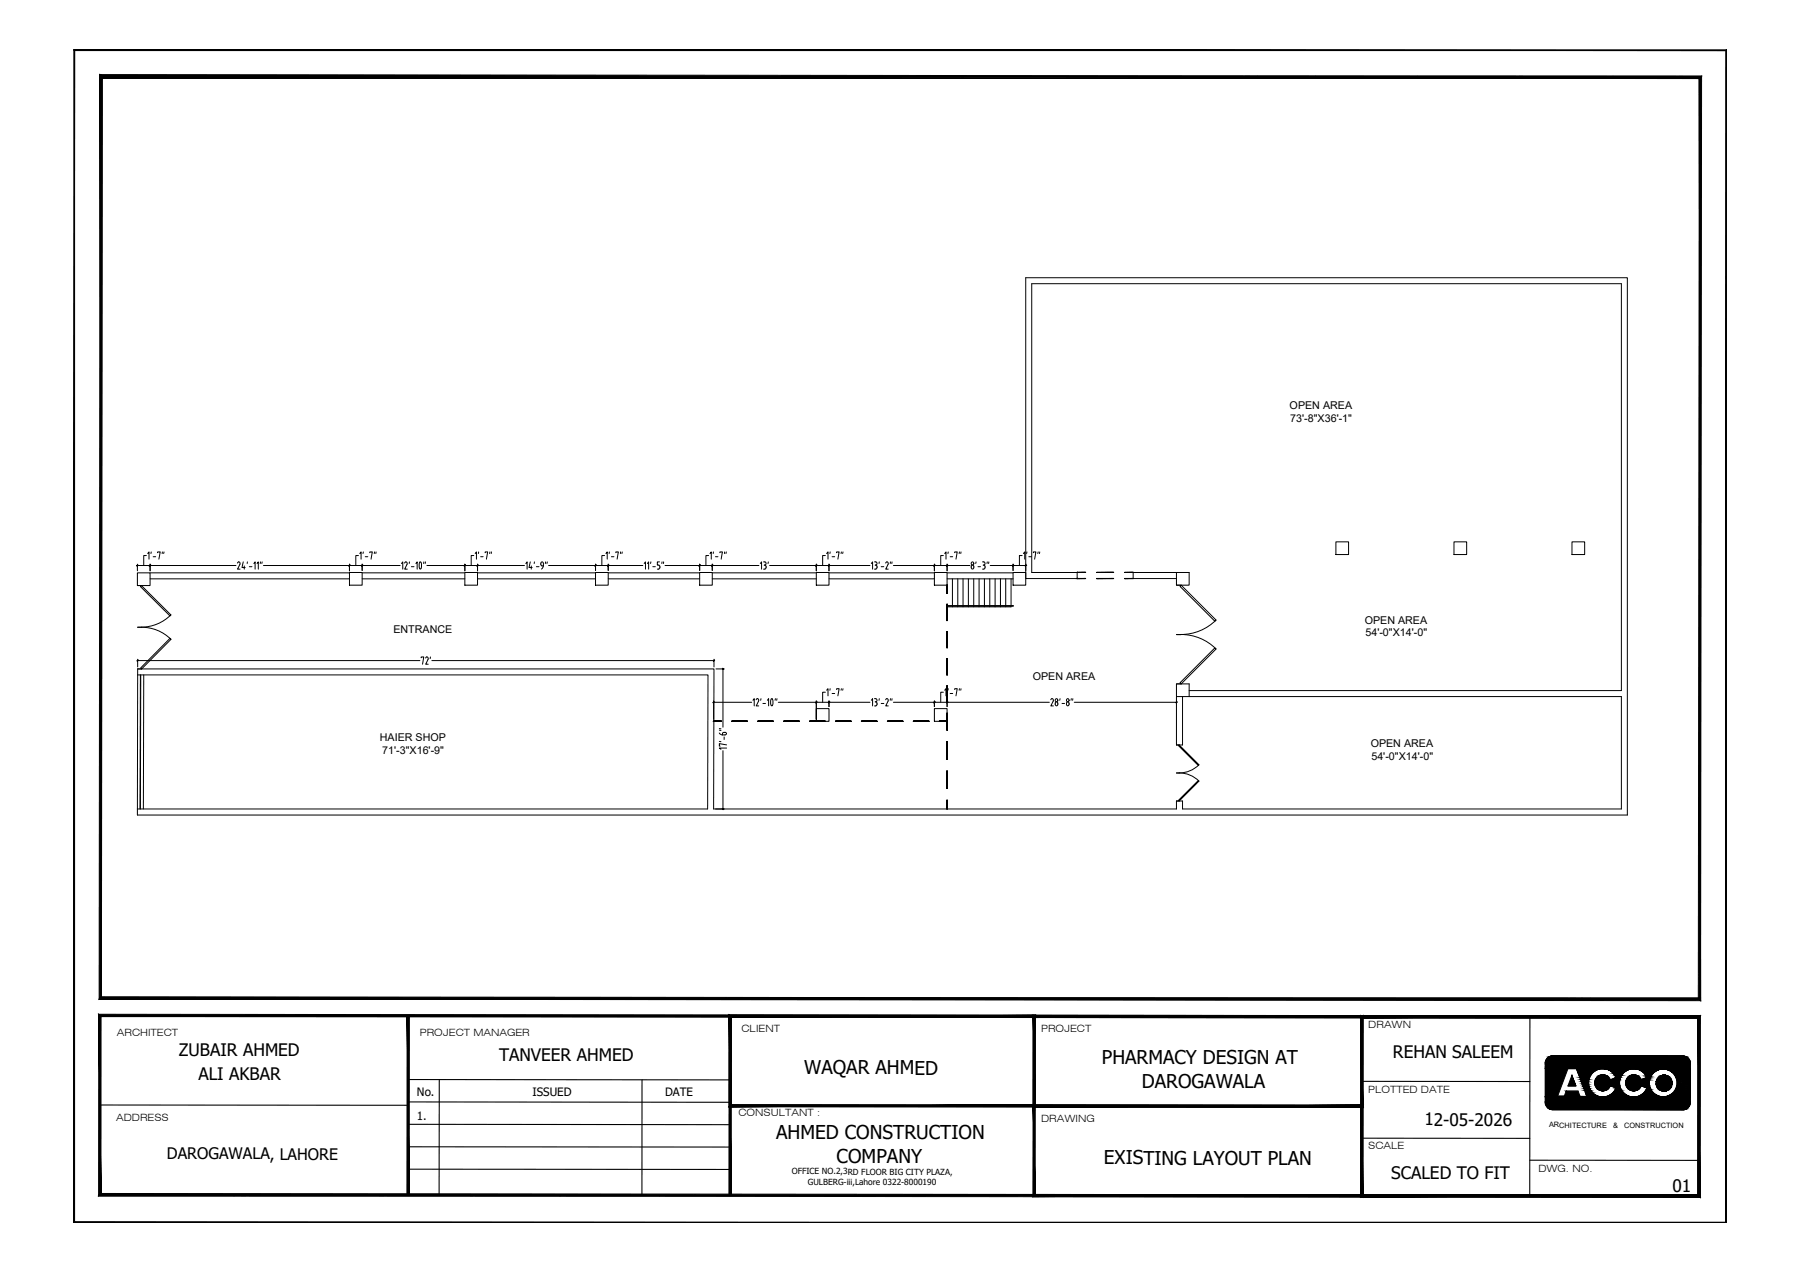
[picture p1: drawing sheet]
<svg xmlns="http://www.w3.org/2000/svg" width="420mm" height="297mm" viewBox="0 0 420 297" stroke-linecap="round" stroke-linejoin="round" font-family="sans-serif">
<!-- layer: WALL -->
<g fill="none" stroke="#000" stroke-width=".23">
<path d="M32.1 133.8h3v2.9h-3zM35.1 135.2h46.5M35.1 133.8h46.5M81.6 133.7h3v3h-3zM84.6 135.2h24M84.6 133.8h24M108.6 133.7h2.9v3h-2.9zM111.5 135.2h27.6M111.5 133.8h27.6M139.1 133.7h2.9v3h-2.9zM142 135.2h21.4M142 133.8h21.4"/>
<path d="M163.4 133.7h2.9v3h-2.9zM166.3 135.2h24.3M166.3 133.8h24.3M190.6 133.7h3v3h-3zM193.6 135.2h24.6M193.6 133.8h24.6M218.2 133.7h3v3h-3zM221.2 135.2h15.4M221.2 133.8h15.4M222.4 135.2v6.5M223.7 135.2v6.5M224.9 135.2v6.5"/>
<path d="M226.2 135.2v6.5M227.4 135.2v6.5M228.7 135.2v6.5M229.9 135.2v6.5M231.2 135.2v6.5M232.4 135.2v6.5M233.7 135.2v6.5M234.9 135.2v6.5M236.1 135.2v6.5h-14.9M236.6 133.7h3v3h-3zM274.8 133.7v3h2.9v-3h-13.1v1.4h10.2M312 126.5h3v3h-3z"/>
<path d="M339.6 126.5h2.9v3h-2.9zM367.1 126.5h3v3h-3zM221.2 141.4h15.4v.1M221.2 141.6h15.4M190.6 165.5h3v2.9h-3zM218.2 165.5h3v2.9h-3zM274.8 162.7v11.3h1.4v-11.3M277.7 161.3h101v-95h-137.7v67.4h10.6v1.4h-12v-70.2h140.5v125.4h-348v-1.4h133.2l.1-31.3h-133.2v-1.4h134.6l-.1 32.7h108.1v-1.9h1.4v1.9h102.5v-26.2h-103.9v-3h2.9v3"/>
</g>
<!-- layer: Steps -->
<g fill="#000" stroke="#000" stroke-width=".23">
<path d="M221.2 136.7v1.9zM221.2 136.7v1.9zM221.2 136.7v1.9zM221.2 136.7v1.9z"/>
<path d="M251.6 135.1h1.9zM251.6 135.1h1.9zM251.6 135.1h1.9zM251.6 135.1h1.9z"/>
<path d="M251.6 133.7h1.9zM251.6 133.7h1.9zM251.6 133.7h1.9zM251.6 133.7h1.9z"/>
<path d="M256.1 135.1h4zM256.1 135.1h4zM256.1 135.1h4zM256.1 135.1h4z"/>
<path d="M256.1 133.7h4zM256.1 133.7h4zM256.1 133.7h4zM256.1 133.7h4z"/>
<path d="M262.7 135.1h1.9zM262.7 135.1h1.9zM262.7 135.1h1.9zM262.7 135.1h1.9z"/>
<path d="M262.7 133.7h1.9zM262.7 133.7h1.9zM262.7 133.7h1.9zM262.7 133.7h1.9z"/>
<path d="M221.2 141.1v3.8zM221.2 141.1v3.8zM221.2 141.1v3.8zM221.2 141.1v3.8z"/>
<path d="M221.2 147.5v3.8zM221.2 147.5v3.8zM221.2 147.5v3.8zM221.2 147.5v3.8z"/>
<path d="M221.2 153.8v3.8zM221.2 153.8v3.8zM221.2 153.8v3.8zM221.2 153.8v3.8z"/>
<path d="M166.7 168.4h1.8zM166.7 168.4h1.8zM166.7 168.4h1.8zM166.7 168.4h1.8z"/>
<path d="M170.9 168.4h3.6zM170.9 168.4h3.6zM170.9 168.4h3.6zM170.9 168.4h3.6z"/>
<path d="M177 168.4h3.6zM177 168.4h3.6zM177 168.4h3.6zM177 168.4h3.6z"/>
<path d="M183 168.4h3.7zM183 168.4h3.7zM183 168.4h3.7zM183 168.4h3.7z"/>
<path d="M189.1 168.4h3.6zM189.1 168.4h3.6zM189.1 168.4h3.6zM189.1 168.4h3.6z"/>
<path d="M195.1 168.4h3.7zM195.1 168.4h3.7zM195.1 168.4h3.7zM195.1 168.4h3.7z"/>
<path d="M201.2 168.4h3.6zM201.2 168.4h3.6zM201.2 168.4h3.6zM201.2 168.4h3.6z"/>
<path d="M207.3 168.4h3.6zM207.3 168.4h3.6zM207.3 168.4h3.6zM207.3 168.4h3.6z"/>
<path d="M213.3 168.4h3.7zM213.3 168.4h3.7zM213.3 168.4h3.7zM213.3 168.4h3.7z"/>
<path d="M221.2 160.2v3.8zM221.2 160.2v3.8zM221.2 160.2v3.8zM221.2 160.2v3.8z"/>
<path d="M221.2 166.5v1.9zM221.2 166.5v1.9zM221.2 166.5v1.9zM221.2 166.5v1.9z"/>
<path d="M219.4 168.4h1.8zM219.4 168.4h1.8zM219.4 168.4h1.8zM219.4 168.4h1.8z"/>
<path d="M221.2 168.4v2.1zM221.2 168.4v2.1zM221.2 168.4v2.1zM221.2 168.4v2.1z"/>
<path d="M221.2 173.2v4.1zM221.2 173.2v4.1zM221.2 173.2v4.1zM221.2 173.2v4.1z"/>
<path d="M221.2 180v4.1zM221.2 180v4.1zM221.2 180v4.1zM221.2 180v4.1z"/>
<path d="M221.2 186.9v2zM221.2 186.9v2zM221.2 186.9v2zM221.2 186.9v2z"/>
</g>
<g fill="none" stroke="#000" stroke-width=".23">
<path d="M221.2 136.7h.1M221.2 136.7v1.9zM251.6 135.1h.1M251.6 135.1h1.9zM251.6 133.7h1.9zM251.6 133.7h.1M256.1 135.1h4zM256.1 133.7h4zM262.7 135.1h1.9zM262.7 133.7h1.9zM264.6 135.1h.1M264.6 133.7h.1"/>
<path d="M221.2 141.1v3.8zM221.2 147.5v3.8zM221.2 153.8v3.8zM166.7 168.4h1.8zM166.7 168.4h.1M170.9 168.4h3.6zM177 168.4h3.6zM183 168.4h3.7zM189.1 168.4h3.6zM195.1 168.4h3.7zM201.2 168.4h3.6zM207.3 168.4h3.6z"/>
<path d="M213.3 168.4h3.7zM219.4 168.4h1.8zM221.2 160.2v3.8zM221.2 166.5v1.9zM221.2 168.4h.1M221.2 168.4v2.1zM221.2 173.2v4.1zM221.2 180v4.1zM221.2 186.9v2zM221.2 188.9h.1"/>
</g>
<!-- layer: window -->
<path d="M32.2 157.6l-.1 31.3M32.8 157.6l-.1 31.3M32.9 157.6l-.1 31.3M33.6 157.6l-.1 31.3" fill="none" stroke="#000" stroke-width=".23"/>
<!-- layer: S-DIM -->
<g fill="none" stroke="#000" stroke-width=".23">
<path d="M31.9 132.1h23.2M32.1 131.7v1.6M34.2 129.7h-.6v2.4M34.5 129.3l.3-.4v1.7M35.1 131.7v1.6M35.3 128.9l-.1 .4M35.8 130h.6M36.8 129.1v-.2h.6l-.3 1.7M37.9 128.9v.4M38.3 128.9l-.1 .4M55.5 131.5l.3-.3 .2 .2v.4l-.5 1.1h.6M56.8 131.2l-.3 1.3h.8"/>
<path d="M57 132.2v.7M57.8 131.2l-.1 .4M58.2 132.3h.6M59.3 131.6l.3-.4v1.7M60 131.6l.3-.4v1.7M60.9 131.2l-.1 .4M61.2 131.2v.4M61.5 132.1h32M81.6 131.7v1.6M83.7 129.7h-.6v2.4M84 129.3l.3-.4v1.7M84.6 131.7v1.5"/>
<path d="M84.9 128.9l-.1 .4M85.3 130h.6M86.4 129.1v-.2h.6l-.3 1.7M87.5 128.9l-.1 .4M87.8 128.9v.4M93.8 131.6l.3-.4v1.7M94.5 131.5l.3-.3 .3 .4-.6 1.3h.6M95.6 131.2v.4M96.1 132.3h.6M97.1 131.6l.3-.4v1.7M98.1 131.2a1.05 1.05 0 0 1 .1 1.7l-.3-.9zM99 131.2l-.1 .4"/>
<path d="M99.4 131.2l-.1 .4M99.7 132.1h22.8M108.6 131.7v1.6M110.7 129.7h-.7v2.4M111 129.3l.3-.4v1.7M111.5 131.7v1.6M111.8 128.9l-.1 .4M112.2 130h.6M113.3 129.1v-.2h.6l-.3 1.7M114.4 128.9l-.1 .4M114.8 128.9l-.1 .4M122.8 131.6l.3-.4v1.7"/>
<path d="M123.8 131.2l-.3 1.3h.8M124.1 132.2v.7M124.8 131.2v.4M125.3 132.3h.6M126.3 131.6l.2-.3h.3l.1 .8M126.3 131.8l.3 .3M126.3 131.6v.2M126.6 132.2h.3M126.9 132.1l-.1 .5-.4 .3M127.4 131.2v.4M127.8 131.2l-.1 .4M128.1 132.1h22"/>
<path d="M139.1 131.7v1.5M141.2 129.7h-.6v2.4M141.5 129.3l.3-.4v1.7M142 131.7v1.5M142.3 128.9v.4M142.8 130h.6M143.8 129.1v-.2h.6l-.3 1.7M144.9 128.9v.4M145.3 128.9l-.1 .4M150.5 131.6l.2-.4v1.7M151.2 131.6l.3-.4v1.7M152 131.2l-.1 .4"/>
<path d="M152.5 132.3h.6M154 131.2h-.5v.8a.48 .48 0 0 1 .6 .3 .48 .48 0 0 1-.3 .6h-.3M154.6 131.2v.4M155 131.2l-.1 .4M155.3 132.1h21.9M163.4 131.7v1.5M165.5 129.7h-.6v2.4M165.8 129.3l.3-.4v1.7M166.3 131.7v1.5M166.6 128.9v.4M167.1 130h.6M168.1 129.1v-.2h.6l-.3 1.7"/>
<path d="M169.2 128.9v.4M169.6 128.9l-.1 .4M177.6 131.6l.3-.4v1.7M178.3 131.2l.6 .2v.4l-.3 .2M178.5 132h.1M178.6 132a.5 .5 0 0 1 .3 .6 .5 .5 0 0 1-.6 .3M179.5 131.2l-.1 .4M179.7 132.1h23.5M190.6 131.7v1.6M192.8 129.7h-.7v2.4M193.1 129.3l.3-.4v1.7M193.6 131.7v1.6"/>
<path d="M193.9 128.9l-.1 .4M194.3 130h.6M195.4 129.1v-.2h.6l-.3 1.7M196.5 128.9l-.1 .4M196.9 128.9l-.1 .4M203.5 131.6l.3-.4v1.7M204.2 131.2l.6 .2v.4l-.3 .2M204.4 132h.1M204.5 132a.5 .5 0 0 1 .3 .6 .5 .5 0 0 1-.6 .3M205.4 131.2l-.1 .4M205.8 132.3h.6M206.9 131.5l.3-.3 .2 .2v.4l-.5 1.1h.6"/>
<path d="M208 131.2l-.1 .4M208.3 131.2v.4M208.7 132.1h17.8M218.2 131.7v1.6M220.3 129.7h-.6v2.4M220.6 129.3l.3-.4v1.7M221.2 131.7v1.6M221.5 128.9l-.1 .4M221.9 130h.6M223 129.1v-.2h.6l-.3 1.7M224.1 128.9l-.1 .4M224.5 128.9l-.1 .4"/>
<path d="M227 132a.42 .42 0 0 1 .4 .4 .42 .42 0 0 1-.4 .4l-.2-.5zM228 131.2l-.1 .4M228.4 132.3h.6M229.5 131.2l.5 .2v.4l-.2 .2M229.6 132h.2M229.8 132a.5 .5 0 0 1 .3 .6 .5 .5 0 0 1-.6 .3M230.6 131.2l-.1 .4M230.9 131.2v.4M231.3 132.1h8.5M236.6 131.7v1.5M238.7 129.7h-.6v2.4M239 129.3l.3-.4v1.7"/>
<path d="M239.6 131.7v1.5M239.8 128.9v.4M240.3 130h.6M241.3 129.1v-.2h.6l-.3 1.7M242.5 128.9l-.1 .4M242.8 128.9v.4M32 154.3h66.1M32.2 153.9v1.8M98.4 153.6v-.2h.6l-.3 1.7M99.7 153.4l.3 .4-.6 1.3h.6M99.7 153.4l-.3 .3M100.5 153.4v.4"/>
<path d="M100.9 154.3h66M166.8 153.9v1.8M167.2 156.2h2M168.8 156.1v13.7M166.5 164h9.1M166.7 163.7v4.3M168 171.2l.7 .4M168 173.1l.4 .1M168 170.5l.4 .1M168 170.1l.4 .1M168.8 175.3v13.8M169.1 171l-.3 .2v.4"/>
<path d="M169.1 171l.5 .2v.3l-.8 .1M169.1 172.1v.6M169.7 174.7h-1.7l.4 .3M169.7 173.9l-1.7-.2v.5h.2M175.9 163.5l.2-.3v1.6M176.6 163.4l.3-.3 .3 .2v.4l-.6 1.1h.6M177.7 163.2v.3M178.2 164.3h.6M179.2 163.5l.3-.3v1.6M180.1 163.2h.1a1.09 1.09 0 0 1 .1 1.6l-.3-.4zM181.1 163.2l-.1 .3M181.5 163.2l-.1 .3"/>
<path d="M181.8 164h21.4M190.6 163.7v4.3M192.8 161.6h-.7v2.4M193.1 161.2l.3-.4v1.7M193.6 163.7v1.3M193.9 160.8l-.1 .4M194.3 161.9h.6M195.4 161v-.2h.6l-.3 1.7M196.5 160.8l-.1 .4M196.9 160.8l-.1 .4M203.5 163.5l.3-.3v1.6M204.2 163.2l.6 .1v.4l-.3 .2"/>
<path d="M204.4 163.9h.1M204.5 163.9l.3 .4M204.8 164.3l-.1 .5h-.5M205.4 163.2l-.1 .3M205.8 164.3h.6M206.9 163.4l.3-.3 .2 .2v.4l-.5 1.1h.6M208 163.2l-.1 .3M208.3 163.2v.3M208.7 164h36.4M218.2 163.7v1.3M220.3 161.6h-.6v2.4M220.6 161.2l.3-.4v1.7"/>
<path d="M221.2 163.7v1.3M221.5 160.8l-.1 .4M221.9 161.9h.6M223 161v-.2h.6l-.3 1.7M224.1 160.8l-.1 .4M224.5 160.8l-.1 .4M245.4 163.4l.3-.3 .3 .2v.4l-.6 1.1h.6M246.4 164.3l.4-.4 .3 .4M246.5 164.3v.3l.3 .2 .2-.2 .1-.3M247.6 163.2l-.1 .3M248 164.3h.6M249.1 164.3l.3-.4 .3 .4"/>
<path d="M249.1 164.3v.3l.3 .2 .2-.2 .1-.3M250.2 163.2l-.1 .3M250.6 163.2l-.1 .3M250.9 164h24M274.8 163.7v.1M167.1 188.9h2.1"/>
<circle cx="227.1" cy="131.6" r=".34"/>
<circle cx="246.7" cy="163.5" r=".34"/>
<circle cx="249.3" cy="163.5" r=".34"/>
</g>
<!-- layer: 0 -->
<g fill="#000" stroke="#000" stroke-width=".23">
<path d="M32 132.2l.2-.3zM32.2 131.9l-.2 .3z"/>
<path d="M35.2 131.9l-.3 .3zM34.9 132.2l.3-.3z"/>
<path d="M35.2 131.9l-.3 .3zM34.9 132.2l.3-.3z"/>
<path d="M81.5 132.2l.2-.3zM81.7 131.9l-.2 .3z"/>
<path d="M81.5 132.2l.2-.3zM81.7 131.9l-.2 .3z"/>
<path d="M84.7 131.9l-.2 .3zM84.7 131.9l-.2 .3z"/>
<path d="M84.7 131.9l-.2 .3zM84.7 131.9l-.2 .3z"/>
<path d="M108.7 131.9l-.2 .3zM108.7 131.9l-.2 .3z"/>
<path d="M108.7 131.9l-.2 .3zM108.7 131.9l-.2 .3z"/>
<path d="M111.6 131.9l-.2 .3zM111.6 131.9l-.2 .3z"/>
<path d="M111.6 131.9l-.2 .3zM111.6 131.9l-.2 .3z"/>
<path d="M139 132.2l.2-.3zM139.2 131.9l-.2 .3z"/>
<path d="M139 132.2l.2-.3zM139.2 131.9l-.2 .3z"/>
<path d="M142.2 131.9l-.3 .3zM142.2 131.9l-.3 .3z"/>
<path d="M142.2 131.9l-.3 .3zM142.2 131.9l-.3 .3z"/>
<path d="M163.3 132.2l.2-.3zM163.5 131.9l-.2 .3z"/>
<path d="M163.3 132.2l.2-.3zM163.5 131.9l-.2 .3z"/>
<path d="M166.5 131.9l-.3 .3zM166.5 131.9l-.3 .3z"/>
<path d="M166.5 131.9l-.3 .3zM166.5 131.9l-.3 .3z"/>
<path d="M190.5 132.2l.3-.3zM190.8 131.9l-.3 .3z"/>
<path d="M190.5 132.2l.3-.3zM190.8 131.9l-.3 .3z"/>
<path d="M193.7 131.9l-.2 .3zM193.7 131.9l-.2 .3z"/>
<path d="M193.7 131.9l-.2 .3zM193.7 131.9l-.2 .3z"/>
<path d="M218.1 132.2l.2-.3zM218.3 131.9l-.2 .3z"/>
<path d="M218.1 132.2l.2-.3zM218.3 131.9l-.2 .3z"/>
<path d="M221.3 131.9l-.2 .3zM221.3 131.9l-.2 .3z"/>
<path d="M221.3 131.9l-.2 .3zM221.3 131.9l-.2 .3z"/>
<path d="M236.7 131.9l-.2 .3zM236.7 131.9l-.2 .3z"/>
<path d="M236.7 131.9l-.2 .3zM236.7 131.9l-.2 .3z"/>
<path d="M239.7 131.9l-.2 .3zM239.7 131.9l-.2 .3z"/>
<path d="M32.3 154.1l-.3 .3zM32.3 154.1l-.3 .3z"/>
<path d="M166.6 154.4l.3-.3zM166.9 154.1l-.3 .3z"/>
<path d="M168.7 156.1l.3 .2zM168.7 156.1l.3 .2z"/>
<path d="M166.8 163.9l-.2 .2zM166.8 163.9l-.2 .2z"/>
<path d="M190.5 164.1l.3-.2zM190.8 163.9l-.3 .2z"/>
<path d="M190.5 164.1l.3-.2zM190.8 163.9l-.3 .2z"/>
<path d="M193.7 163.9l-.2 .2zM193.7 163.9l-.2 .2z"/>
<path d="M193.7 163.9l-.2 .2zM193.7 163.9l-.2 .2z"/>
<path d="M218.1 164.1l.2-.2zM218.3 163.9l-.2 .2z"/>
<path d="M218.1 164.1l.2-.2zM218.3 163.9l-.2 .2z"/>
<path d="M221.3 163.9l-.2 .2zM221.3 163.9l-.2 .2z"/>
<path d="M221.3 163.9l-.2 .2zM221.3 163.9l-.2 .2z"/>
<path d="M274.6 164.1l.3-.2zM274.9 163.9l-.2 .2z"/>
<path d="M168.7 188.8l.3 .2zM168.7 188.8l.3 .2z"/>
</g>
<!-- layer: DOOR -->
<g fill="none" stroke="#000" stroke-width=".23">
<path d="M32.1 136.7h.9M33 136.7l6.9 6.9-.2 .2-6.9-6.8zM274.8 136.7h1.1M275.9 136.7l8.1 8.1-.3 .3-8.1-8.2zM32.1 146.5a10 10 0 0 1 7.8 2.8M32.2 156.2h.9M39.7 149.1l.2 .2-6.8 6.9-.2-.2zM39.9 143.6a9.7 9.7 0 0 1-6.9 2.9M274.8 159.7h1.1M274.8 148.2h1.1M275.6 159.4l8.1-8.1 .3 .3-8.1 8.1zM275.9 148.2a11.5 11.5 0 0 1 8.1 3.3"/>
<path d="M284 144.8a11.5 11.5 0 0 1-8.1 3.4M274.8 174h.6M275.2 174.1l.2-.1 4.6 4.6-.1 .2zM280 178.6a6.7 6.7 0 0 1-5.2 1.9M274.8 187h.6M275.4 180.5l1.5 .2 1.3 .4 1.8 1.3M279.9 182.3l.1 .1-4.6 4.6-.2-.1z"/>
</g>
<!-- layer: Diemension -->
<path d="M23.4 18.3h373.7v214.7h-373.7z" fill="none" stroke="#000" stroke-width=".23"/>
<!-- layer: SEAL -->
<g fill="#000" stroke="#000" stroke-width=".23">
<path d="M362.2 259.1h31.4zM362.3 246.6h31zM365.8 254.8h2.8zM367.1 251.2l.9 2.4zM374.3 254.7h.2zM374.2 251h.3zM374.6 249.6h20.2zM381.3 254.7h.5zM381.4 251h.3zM387.8 254.6h1.7zM388.1 254.8h1.1z"/>
<path d="M17.3 11.6l.1 .2h385.7zM17.3 11.6h385.9l-.1 .2z"/>
<path d="M403.1 11.8v273.6l.1-273.8zM403.2 11.6v274l-.1-.2z"/>
<path d="M23.7 232.8l-.5 .5 373.4-.1zM23.2 233.3l373.4-.1 .6 .5zM396.9 18.4l-.3 214.8 .6 .5zM396.9 18.4l.5-.6-.2 215.9zM23.9 17.9l373 .5 .5-.6zM23.4 17.4l374 .4-373.5 .1zM23.4 17.4l.3 215.4 .2-214.9zM23.4 17.4l.3 215.4-.5 .5z"/>
<path d="M318.1 237.2v.5l78.7-.5zM318.1 237.7l78.7-.5v.6z"/>
<path d="M170.3 258.5h71.5l-.5-.5zM170.8 257.9l70.5 .1-71 .5zM170.3 237v21.5l.5-.6zM170.3 237l.5 .5v20.4zM170.3 237l.5 .5 71-.4zM170.8 237.5l71-.4-.5 .5zM241.8 237.1l-.5 .5 .5 20.9zM241.3 237.6l.5 20.9-.5-.5z"/>
<path d="M241.3 258.5l77 .1-.5-.5zM241.8 258l76 .1-76.5 .4zM241.3 237.1v21.4l.5-.5zM241.3 237.1l.5 .5v20.4zM241.3 237.1l.5 .5 76.5-.4zM241.8 237.6l76.5-.4-.5 .5zM317.8 237.7l.5 20.9v-21.4zM317.8 237.7l.5 20.9-.5-.5z"/>
<path d="M360.9 256h8.1zM360.9 256h8.1z"/>
<path d="M362.2 259.1h31.2zM362.4 259.1h31z"/>
<path d="M365.3 256h3.7zM365.3 256h3.7z"/>
<path d="M360.9 256h4.4zM360.9 256h4.4z"/>
<path d="M360.9 249.5l2.9 6.5 2.4-6.5zM360.9 249.5l2.9 6.5h-2.9z"/>
<path d="M366.2 253.6h1.8zM367.1 251.2l.9 2.4h-1.8z"/>
<path d="M365.8 254.8l3.2 1.2-.4-1.2zM365.8 254.8l3.2 1.2h-3.7z"/>
<path d="M360.9 256l9.7 .1zM360.9 256l9.7 .1z"/>
<path d="M369.3 252.6l1.7 .6v-.6zM369.3 252.6l1.7 .6h-1.5z"/>
<path d="M369.5 253.2l1.6 .5-.1-.5zM369.5 253.2l1.6 .5h-1.4z"/>
<path d="M369.1 252.1l1.9 .5 .1-.5zM369.1 252.1l1.9 .5h-1.7z"/>
<path d="M369.7 253.7l1.6 .5-.2-.5zM369.7 253.7l1.6 .5h-1.4z"/>
<path d="M368.9 251.6l2.2 .5 .2-.5zM368.9 251.6l2.2 .5h-2z"/>
<path d="M369.9 254.2l1.6 .4-.2-.4zM369.9 254.2l1.6 .4h-1.4z"/>
<path d="M368.8 251.1l2.5 .5 .2-.5zM368.8 251.1l2.5 .5h-2.4z"/>
<path d="M370.1 254.6l1.7 .4-.3-.4zM370.1 254.6l1.7 .4h-1.6z"/>
<path d="M368.6 250.7l2.9 .4 .3-.4zM368.6 250.7l2.9 .4h-2.7z"/>
<path d="M370.2 255l2 .4-.4-.4zM370.2 255l2 .4h-1.8z"/>
<path d="M368.5 250.3l3.3 .4 .4-.4zM368.5 250.3l3.3 .4h-3.2z"/>
<path d="M370.4 255.4l2.2 .3-.4-.3zM370.4 255.4l2.2 .3h-2.1z"/>
<path d="M368.3 250l3.9 .3 .4-.3zM368.3 250l3.9 .3h-3.7z"/>
<path d="M370.5 255.7l2.6 .2-.5-.2zM370.5 255.7l2.6 .2h-2.5z"/>
<path d="M368.3 249.8l4.3 .2 .5-.2zM368.3 249.8l4.3 .2h-4.3z"/>
<path d="M370.6 255.9l2.8 .2zM370.6 255.9l2.8 .2z"/>
<path d="M360.9 256.1h12.7zM360.9 256.1h12.7z"/>
<path d="M368.2 249.6l4.9 .2 .4-.2zM368.2 249.6l4.9 .2h-4.8z"/>
<path d="M360.9 256.1l13.2 .1zM360.9 256.1l13.2 .1z"/>
<path d="M368.2 249.6h5.9zM368.2 249.6h5.3z"/>
<path d="M360.9 256.2h13.2zM360.9 256.2h13.2z"/>
<path d="M374.2 251h.3zM374.1 251h.4z"/>
<path d="M374.1 254.7h.4zM374.1 254.7h.4z"/>
<path d="M374.1 251h.7zM373.9 251h.9z"/>
<path d="M373.9 251l1 .1zM373.7 251.1h1.2z"/>
<path d="M373.9 254.7h.9zM373.9 254.7h.6z"/>
<path d="M373.7 254.6h1.2zM373.7 254.6l1.1 .1z"/>
<path d="M373.7 251.1l1.4 .1zM373.6 251.2h1.5z"/>
<path d="M373.6 251.2h1.6zM373.4 251.2h1.8z"/>
<path d="M373.5 254.6h1.6zM373.5 254.6h1.4z"/>
<path d="M373.4 254.5h1.8zM373.4 254.5l1.7 .1z"/>
<path d="M373.4 251.2l2 .1zM373.3 251.3h2.1z"/>
<path d="M373.3 251.3l2.2 .2-.1-.2zM373.1 251.5l.2-.2 2.2 .2z"/>
<path d="M373.2 254.4h2.2zM373.2 254.4l2 .1z"/>
<path d="M373.1 254.3h2.4zM373.1 254.3l2.3 .1z"/>
<path d="M373.1 251.5l2.6 .1zM373.1 251.5l2.6 .1h-2.7z"/>
<path d="M373 251.6l2.8 .1-.1-.1zM373 251.6l2.8 .1h-2.9z"/>
<path d="M373 254.1l2.5 .2 .2-.2zM373 254.1l2.5 .2h-2.4z"/>
<path d="M372.9 254h2.9zM372.9 254l2.8 .1z"/>
<path d="M372.9 251.7l3 .2-.1-.2zM372.9 251.7l3 .2h-3.1z"/>
<path d="M372.8 251.9l3.2 .1-.1-.1zM372.8 251.9l3.2 .1h-3.3z"/>
<path d="M372.7 253.9l3.1 .1 .1-.1zM372.7 253.9l3.1 .1h-2.9z"/>
<path d="M372.7 253.7l3.2 .2 .1-.2zM372.7 253.7l3.2 .2h-3.2z"/>
<path d="M372.7 252l3.3 .1zM372.7 252l3.3 .1z"/>
<path d="M372.6 252.1l3.5 .1zM372.6 252.1l3.5 .1z"/>
<path d="M372.6 253.5l3.5 .1zM372.6 253.5l3.5 .1z"/>
<path d="M372.6 253.6l3.4 .1 .1-.1zM372.6 253.6l3.4 .1h-3.3z"/>
<path d="M372.5 252.6l5.7 .1zM372.5 252.6l5.7 .1z"/>
<path d="M372.5 252.7l5.7 .3v-.3zM372.5 252.7l5.7 .3h-5.7z"/>
<path d="M372.5 253l5.7 .2zM372.5 253l5.7 .2z"/>
<path d="M372.5 253.2l5.8 .2-.1-.2zM372.5 253.2l5.8 .2h-5.8z"/>
<path d="M372.5 252.3l5.7 .3 .1-.3zM372.5 252.3l5.7 .3h-5.7z"/>
<path d="M372.5 253.4l5.8 .1v-.1zM372.5 253.4l5.8 .1h-5.7z"/>
<path d="M372.6 252.2l5.7 .1v-.1zM372.6 252.2l5.7 .1h-5.8z"/>
<path d="M376.1 253.5l2.2 .1zM376.1 253.5l2.2 .1z"/>
<path d="M376.1 253.6l2.2 .1zM376.1 253.6l2.2 .1z"/>
<path d="M376.2 252.1h2.1zM376.1 252.2h2.2z"/>
<path d="M376.4 253.7l2.1 .4-.2-.4zM376.4 253.7l2.1 .4h-1.1z"/>
<path d="M377.4 254.1l1.1 .1zM377.4 254.1l1.1 .1h-1.1z"/>
<path d="M377.4 251.6h1.1zM377.4 251.6h1.1z"/>
<path d="M377.4 251.6l.9 .5 .2-.5zM376.2 252.1l1.2-.5 .9 .5z"/>
<path d="M377.4 254.2l1.3 .3-.2-.3zM377.4 254.2l1.3 .3h-1.5z"/>
<path d="M377.2 254.5l1.6 .1zM377.2 254.5l1.6 .1h-1.7z"/>
<path d="M377.2 251.2l1.3 .4 .2-.4zM377.2 251.2l1.3 .4h-1.1z"/>
<path d="M377.2 251.1h1.5zM377.2 251.1l1.5 .1z"/>
<path d="M377.1 254.6l1.9 .4-.2-.4zM377.1 254.6l1.9 .4h-2.1z"/>
<path d="M376.9 255l2.2 .1zM376.9 255l2.2 .1h-2.3z"/>
<path d="M376.9 250.7l1.8 .4 .3-.4zM376.9 250.7l1.8 .4h-1.5z"/>
<path d="M376.9 250.7h2.1zM376.9 250.7h2.1z"/>
<path d="M376.8 255.1l2.5 .2-.2-.2zM376.8 255.1l2.5 .2h-2.8z"/>
<path d="M376.5 255.3l2.9 .1zM376.4 255.4h3z"/>
<path d="M376.5 250.4l2.5 .3 .4-.3zM376.5 250.4l2.5 .3h-2.1z"/>
<path d="M376.5 250.3h2.9zM376.5 250.3l2.9 .1z"/>
<path d="M376.4 255.4l3.4 .3-.4-.3zM376.1 255.7l.3-.3 3.4 .3z"/>
<path d="M376.1 255.7h3.8zM376 255.7h3.9z"/>
<path d="M376.1 250l3.3 .3 .4-.3zM376.1 250l3.3 .3h-2.9z"/>
<path d="M376.1 250h3.7zM376.1 250h3.7z"/>
<path d="M376 255.7l4.2 .2-.3-.2zM375.6 255.9l.4-.2 4.2 .2z"/>
<path d="M375.6 255.9h4.7zM375.5 255.9h4.8z"/>
<path d="M375.6 249.8l4.2 .2 .5-.2zM375.6 249.8l4.2 .2h-3.7z"/>
<path d="M375.6 249.8h4.7zM375.6 249.8h4.7z"/>
<path d="M375.5 255.9l5.2 .2-.4-.2zM375.2 256.1l.3-.2 5.2 .2z"/>
<path d="M375.2 256.1h5.6zM375 256.1h5.8z"/>
<path d="M375.1 249.6l5.2 .2 .5-.2zM375.1 249.6l5.2 .2h-4.7z"/>
<path d="M375 256.1l6.2 .1zM374.7 256.2h6.5z"/>
<path d="M374.7 256.2h6.6zM374.2 256.2h7.1z"/>
<path d="M374.2 256.2h7.1zM374.1 256.2h7.2z"/>
<path d="M374.6 249.6h6.7zM374.6 249.6h6.2zM375.1 249.6h5.7zM375.1 249.6h5.7z"/>
<path d="M381.3 254.7h.4zM381.5 254.7h.2z"/>
<path d="M360.9 256.2h20.5zM360.9 256.2h20.5z"/>
<path d="M381.4 251h.4zM381.3 251h.5z"/>
<path d="M381.3 251l.7 .1zM381.1 251.1h.9z"/>
<path d="M381.1 251.1h1zM380.9 251.1h1.2z"/>
<path d="M381.1 254.7h.9zM381.1 254.7h.7z"/>
<path d="M381 254.7h1.1zM381 254.7h1z"/>
<path d="M380.9 251.1l1.4 .1zM380.8 251.2h1.5z"/>
<path d="M380.8 251.2h1.7zM380.6 251.2h1.9z"/>
<path d="M380.8 254.6h1.6zM380.8 254.6l1.3 .1z"/>
<path d="M380.6 254.5h1.9zM380.6 254.5l1.8 .1z"/>
<path d="M380.6 251.2l2.1 .2zM380.5 251.4h2.2z"/>
<path d="M380.5 251.4l2.3 .1zM380.3 251.5h2.5z"/>
<path d="M380.5 254.4l2 .1 .2-.1zM380.5 254.4l2 .1z"/>
<path d="M380.3 254.3h2.5zM380.3 254.3l2.4 .1z"/>
<path d="M380.3 251.5l2.6 .1-.1-.1zM380.3 251.5l2.6 .1h-2.7z"/>
<path d="M380.2 251.6l2.8 .1-.1-.1zM380.1 251.7l.1-.1 2.8 .1z"/>
<path d="M380.2 254.1l2.6 .2 .1-.2zM380.2 254.1l2.6 .2h-2.5z"/>
<path d="M380.1 254h2.9zM380.1 254l2.8 .1z"/>
<path d="M380.1 251.7l3 .2-.1-.2zM380.1 251.7l3 .2h-3.1z"/>
<path d="M380 251.9l3.2 .1-.1-.1zM380 251.9l3.2 .1h-3.3z"/>
<path d="M380 253.9l3 .1 .1-.1zM380 253.9l3 .1h-2.9z"/>
<path d="M379.9 253.7l3.2 .2 .1-.2zM379.9 253.7l3.2 .2h-3.1z"/>
<path d="M379.9 252l3.4 .2-.1-.2zM379.9 252l3.4 .2h-3.5z"/>
<path d="M379.9 253.7h3.3zM379.9 253.7h3.3z"/>
<path d="M379.8 253.6h3.5zM379.8 253.6l3.4 .1z"/>
<path d="M379.7 252.9l5.5 .2v-.2zM379.7 252.9l5.5 .2h-5.5z"/>
<path d="M379.7 252.7l5.5 .2v-.2zM379.7 252.7l5.5 .2h-5.5z"/>
<path d="M379.7 253.1l5.5 .3v-.3zM379.7 253.1l5.5 .3h-5.4z"/>
<path d="M379.8 252.4l5.4 .3v-.3zM379.8 252.4l5.4 .3h-5.5z"/>
<path d="M379.8 253.4h5.5zM379.8 253.4h5.5z"/>
<path d="M379.8 252.3h5.5zM379.8 252.3l5.4 .1z"/>
<path d="M379.8 253.4l5.5 .2v-.2zM379.8 253.4l5.5 .2h-5.5z"/>
<path d="M383.3 253.6l2 .1zM383.3 253.6l2 .1z"/>
<path d="M379.8 252.2l5.5 .1v-.1zM379.8 252.2l5.5 .1h-5.5z"/>
<path d="M383.6 253.7l1.8 .2-.1-.2zM383.6 253.7l1.8 .2h-1.2z"/>
<path d="M384 251.9l1.3 .3 .1-.3zM383.3 252.2l.7-.3 1.3 .3z"/>
<path d="M384.2 253.9l1.2 .2v-.2zM384.2 253.9l1.2 .2z"/>
<path d="M384.7 254.1l.9 .2-.2-.2zM384.7 254.1l.9 .2h-1.1z"/>
<path d="M384.6 251.7l.8 .2 .1-.2zM384 251.9l.6-.2 .8 .2z"/>
<path d="M384.5 251.4l1 .3 .1-.3zM384.5 251.4l1 .3h-.9z"/>
<path d="M384.5 254.3l1.2 .2-.1-.2zM384.5 254.3l1.2 .2h-1.3z"/>
<path d="M384.4 254.5l1.4 .3-.1-.3zM384.4 254.5l1.4 .3h-1.5z"/>
<path d="M384.4 251.2l1.2 .2 .1-.2zM384.4 251.2l1.2 .2h-1.1z"/>
<path d="M384.3 254.8l1.7 .2-.2-.2zM384.3 254.8l1.7 .2h-1.9z"/>
<path d="M384.3 251l1.4 .2 .1-.2zM384.3 251l1.4 .2h-1.3z"/>
<path d="M384.1 255l2 .2-.1-.2zM384.1 255l2 .2h-2.2z"/>
<path d="M384.1 250.7l1.7 .3 .2-.3zM384.1 250.7l1.7 .3h-1.5z"/>
<path d="M384 250.6l2 .1 .1-.1zM384 250.6l2 .1h-1.9z"/>
<path d="M383.9 255.2l2.5 .2-.3-.2zM383.9 255.2l2.5 .2h-2.6z"/>
<path d="M383.8 255.4l2.7 .1-.1-.1zM383.6 255.5l.2-.1 2.7 .1z"/>
<path d="M383.7 250.4l2.4 .2 .3-.2zM383.7 250.4l2.4 .2h-2.1z"/>
<path d="M383.6 250.3h2.9zM383.6 250.3l2.8 .1z"/>
<path d="M383.6 255.5l3.2 .2-.3-.2zM383.3 255.7l.3-.2 3.2 .2z"/>
<path d="M383.3 255.7l3.7 .1zM383.2 255.8h3.8z"/>
<path d="M383.3 250.1l3.2 .2 .4-.2zM383.3 250.1l3.2 .2h-2.9z"/>
<path d="M383.2 250h3.8zM383.2 250l3.7 .1z"/>
<path d="M383.2 255.8l4.2 .1-.4-.1zM382.9 255.9l.3-.1 4.2 .1z"/>
<path d="M382.9 255.9h4.5zM382.8 255.9h4.6z"/>
<path d="M382.9 249.8l4.1 .2 .4-.2zM382.9 249.8l4.1 .2h-3.8z"/>
<path d="M382.8 249.8h4.6zM382.8 249.8h4.6z"/>
<path d="M382.8 255.9l5.1 .2zM382.4 256.1l.4-.2 5.1 .2z"/>
<path d="M382.5 249.7l4.9 .1 .5-.1zM382.5 249.7l4.9 .1h-4.6z"/>
<path d="M382.4 256.1h5.7zM382.4 256.1h5.7z"/>
<path d="M382.4 256.1h6zM382.3 256.1h6.1z"/>
<path d="M382.3 256.1h6.1zM382.3 256.1h6.1z"/>
<path d="M382.4 249.7h6zM382.4 249.7h5.5z"/>
<path d="M388.3 251.1h.7zM388.3 251.1h.7zM388.3 251.1h.7z"/>
<path d="M388.5 254.8h.3zM388.1 254.8h.7z"/>
<path d="M388.3 251.1l1.1 .1zM387.9 251.2h1.5zM387.9 251.2h1.5zM387.9 251.2h1.5z"/>
<path d="M387.9 251.2l1.8 .2-.3-.2zM387.6 251.4l.3-.2 1.8 .2zM387.6 251.4h2.1zM387.6 251.4h2.1z"/>
<path d="M387.8 254.6l1.4 .2 .3-.2zM387.8 254.6l1.4 .2zM388.1 254.8h1.1zM388.1 254.8h1.1z"/>
<path d="M387.6 251.4l2.4 .2-.3-.2zM387.3 251.6l.3-.2 2.4 .2z"/>
<path d="M387.5 254.4l2 .2 .3-.2zM387.5 254.4l2 .2h-1.7zM387.8 254.6h1.7z"/>
<path d="M387.3 251.6h2.7zM387.3 251.6h2.7z"/>
<path d="M387.3 251.6l2.9 .3-.2-.3zM387.3 251.6l2.9 .3h-3.1zM387.1 251.9h3.1zM387.1 251.9h3.1z"/>
<path d="M387.2 254.2l2.6 .2 .3-.2zM387.2 254.2l2.6 .2h-2.3zM387.5 254.4h2.3zM387.5 254.4h2.3z"/>
<path d="M387.1 251.9l3.3 .3-.2-.3zM387.1 251.9l3.3 .3h-3.5z"/>
<path d="M387 253.9l3.1 .3 .2-.3zM387 253.9l3.1 .3h-2.9zM387.2 254.2h2.9zM387.2 254.2h2.9z"/>
<path d="M386.9 252.2h3.5zM386.9 252.2h3.5z"/>
<path d="M386.9 252.2l3.6 .4-.1-.4zM386.9 252.2l3.6 .4h-3.7zM386.8 252.6h3.7zM386.8 252.6h3.7z"/>
<path d="M386.9 253.6l3.4 .3 .1-.3zM386.9 253.6l3.4 .3h-3.3zM387 253.9h3.3zM387 253.9h3.3z"/>
<path d="M386.8 252.6l3.7 .3v-.3zM386.8 252.6l3.7 .3h-3.7zM386.8 252.9h3.7zM386.8 252.9h3.7z"/>
<path d="M386.8 253.3l3.6 .3 .1-.3zM386.8 253.3l3.6 .3h-3.5zM386.9 253.6h3.5zM386.9 253.6h3.5z"/>
<path d="M386.8 252.9l3.7 .4v-.4zM386.8 252.9l3.7 .4h-3.7zM386.8 253.3h3.7zM386.8 253.3h3.7z"/>
<path d="M362.3 246.6l31.2 .1zM362.1 246.7h31.4z"/>
<path d="M362.1 246.7h31.5zM362 246.7h31.6z"/>
<path d="M362 246.7l31.8 .1zM361.8 246.8h32z"/>
<path d="M362.1 259h31.6zM362.1 259l31.5 .1z"/>
<path d="M361.8 246.8h32.1zM361.8 246.8h32.1z"/>
<path d="M361.9 258.9h32zM361.9 258.9l31.8 .1z"/>
<path d="M361.7 246.8l32.4 .2-.2-.2zM361.5 247l.2-.2 32.4 .2z"/>
<path d="M361.8 258.9h32.1zM361.8 258.9h32.1z"/>
<path d="M361.5 247h32.7zM361.5 247h32.7z"/>
<path d="M361.6 258.7l32.3 .2 .2-.2zM361.6 258.7l32.3 .2h-32.1z"/>
<path d="M361.5 247l32.9 .2-.2-.2zM361.5 247l32.9 .2h-33.1z"/>
<path d="M361.5 258.7h32.7zM361.5 258.7h32.6z"/>
<path d="M361.3 247.2l33.1 .1zM361.3 247.2l33.1 .1z"/>
<path d="M361.3 258.5l32.9 .2 .2-.2zM361.3 258.5l32.9 .2h-32.7z"/>
<path d="M361.3 247.3l33.3 .2-.2-.2zM361.3 247.3l33.3 .2h-33.5z"/>
<path d="M361.3 258.5h33.1zM361.3 258.5h33.1z"/>
<path d="M361.1 258.2l33.3 .3 .1-.3zM361.1 258.2l33.3 .3h-33.1z"/>
<path d="M361.1 247.5h33.5zM361.1 247.5h33.5z"/>
<path d="M361.1 258.2h33.5zM361.1 258.2h33.4z"/>
<path d="M361.1 247.5l33.6 .3-.1-.3zM361.1 247.5l33.6 .3h-33.7z"/>
<path d="M361 247.8h33.7zM361 247.8h33.7z"/>
<path d="M361 257.9h33.7zM361 257.9h33.7z"/>
<path d="M361 257.9l33.6 .3 .1-.3zM361 257.9l33.6 .3h-33.5z"/>
<path d="M361 247.8l33.8 .3-.1-.3zM361 247.8l33.8 .3h-33.9z"/>
<path d="M360.9 257.6h33.9zM360.9 257.6h33.9z"/>
<path d="M360.9 257.6l33.8 .3 .1-.3zM360.9 257.6l33.8 .3h-33.7z"/>
<path d="M360.9 248.1h33.9zM360.9 248.1h33.9z"/>
<path d="M360.9 248.1l33.9 .3v-.3zM360.9 248.1l33.9 .3h-33.9z"/>
<path d="M360.9 248.4l33.9 .1zM360.9 248.4l33.9 .1z"/>
<path d="M360.9 248.5l33.9 1v-1zM360.9 248.5l33.9 1h-33.9z"/>
<path d="M366.2 249.5h28.6zM366.2 249.5h28.6z"/>
<path d="M368.2 249.5l26.6 .1zM368.2 249.5l26.6 .1z"/>
<path d="M374.1 249.6h20.7zM374.1 249.6h20.7zM374.6 249.6h20.2z"/>
<path d="M381.3 249.6h13.5zM381.3 249.6h13.5z"/>
<path d="M381.8 249.6h13zM381.8 249.6h13z"/>
<path d="M382.4 249.6l12.4 .1zM382.4 249.6l12.4 .1z"/>
<path d="M388.4 249.7h6.4zM388.4 249.7h6.4z"/>
<path d="M388.9 249.7h5.9zM388.9 249.7h5.9z"/>
<path d="M388.9 249.7l5.9 .1v-.1zM388.9 249.7l5.9 .1z"/>
<path d="M389.4 249.8l5.4 .2v-.2zM389.4 249.8l5.4 .2h-4.9z"/>
<path d="M389.9 250l4.9 .3v-.3zM389.9 250l4.9 .3h-4.5z"/>
<path d="M390.3 250.3l4.5 .3v-.3zM390.3 250.3l4.5 .3h-4.1z"/>
<path d="M390.7 250.6l4.1 .4v-.4zM390.7 250.6l4.1 .4h-3.8z"/>
<path d="M391 251l3.8 .4v-.4zM391 251l3.8 .4h-3.5z"/>
<path d="M391.3 251.4l3.5 .5v-.5zM391.3 251.4l3.5 .5h-3.3z"/>
<path d="M391.5 251.9l3.3 .5v-.5zM391.5 251.9l3.3 .5h-3.2z"/>
<path d="M391.6 252.4l3.2 .5v-.5zM391.6 252.4l3.2 .5h-3.2z"/>
<path d="M391.6 252.9l3.2 .5v-.5zM391.6 252.9l3.2 .5h-3.2z"/>
<path d="M391.6 253.4l3.2 .5v-.5zM391.6 253.4l3.2 .5h-3.3z"/>
<path d="M391.5 253.9l3.3 .4v-.4zM391.5 253.9l3.3 .4h-3.5z"/>
<path d="M391.3 254.3l3.5 .5v-.5zM391.3 254.3l3.5 .5h-3.8z"/>
<path d="M391 254.8l3.8 .4v-.4zM391 254.8l3.8 .4h-4.1z"/>
<path d="M390.7 255.2l4.1 .3v-.3zM390.3 255.5l.4-.3 4.1 .3z"/>
<path d="M390.3 255.5l4.5 .3v-.3zM389.9 255.8l.4-.3 4.5 .3z"/>
<path d="M389.9 255.8l4.9 .1v-.1zM389.4 255.9l.5-.1 4.9 .1z"/>
<path d="M389.4 255.9l5.4 .2v-.2zM388.9 256.1l.5-.2 5.4 .2z"/>
<path d="M388.9 256.1h5.9zM388.5 256.1h6.3z"/>
<path d="M388.5 256.1h6.3zM388.4 256.1h6.4z"/>
<path d="M382.3 256.1l12.5 .1zM381.9 256.2h12.9z"/>
<path d="M381.9 256.2h12.9zM381.8 256.2h13z"/>
<path d="M381.8 256.2h13zM381.4 256.2h13.4z"/>
<path d="M360.9 256.2l33.9 1.1v-1.1zM360.9 256.2l33.9 1.1h-33.9z"/>
<path d="M360.9 257.3h33.9zM360.9 257.3h33.9z"/>
<path d="M360.9 257.3l33.9 .3v-.3zM360.9 257.3l33.9 .3h-33.9z"/>
<path d="M23 279.2l373.5-.1-372.9-.4zM23 279.2l373.5-.1 .5 .5zM396.6 237.8l-.1 41.3 .5 .5zM396.6 237.8l.5-.6-.1 42.4zM23.6 237.4l373 .4 .5-.6zM23.1 236.9l374 .3-373.5 .2zM23.1 236.9l.5 41.8v-41.3zM23.1 236.9l.5 41.8-.6 .5z"/>
<path d="M95.1 237.2l-.1 41.8h.6zM95.1 237.2h.5v41.8z"/>
<path d="M170.3 237.3l-.1 41.8h.6zM170.3 237.3h.5v41.8z"/>
<path d="M317.8 237.2v42.3l.5-.5zM317.8 237.2l.5 .5v41.3zM317.8 237.2l.5 .5 78.8-.5zM318.3 237.7l78.8-.5-.5 .6zM397.1 237.2l-.5 .6 .4 41.8zM396.6 237.8l.4 41.8-.5-.5zM317.8 279.5l79.2 .1-.5-.5zM317.8 279.5l.5-.5 78.2 .1z"/>
<path d="M241.2 279.4l77.1 .1-.5-.5zM241.2 279.4l.6-.5 76 .1zM241.3 258l-.1 21.4 .6-.5zM241.3 258l.5 .5v20.4zM241.3 258l.5 .5 76.5-.4zM241.8 258.5l76.5-.4-.5 .5zM318.3 258.1l-.5 .5 .5 20.9zM317.8 258.6l.5 20.9-.5-.5z"/>
<path d="M17.4 11.8l-.1 273.8 .1-.2zM17.3 11.6l.1 .2-.1 273.8z"/>
<path d="M17.4 285.4l385.8 .2-.1-.2zM17.4 285.4l385.8 .2h-385.9zM17.3 285.6h385.9z"/>
</g>
<g fill="none" stroke="#000" stroke-width=".25">
<path d="M23.3 237.1l373.5 .4M318.1 237.4l39.2 .1v41.8M23.3 258l72 .1M95.3 252.1l75.2 .1M95.3 257.3l75.2 .1M102.6 252.1v26.9M149.9 252.2v26.9M318.1 252.5l39.2 .1M362.4 246.6a1.73 1.73 0 0 0-1.5 1.8v8.9a1.79 1.79 0 0 0 1.5 1.8M362.4 246.6h30.9a1.73 1.73 0 0 1 1.5 1.9M377.4 251.6a3.3 3.3 0 0 0-5.1-1.4 3.3 3.3 0 0 0 0 5.3 3.3 3.3 0 0 0 5.1-1.5l-1.3-.5a1.87 1.87 0 0 1-2.9 .8 1.87 1.87 0 0 1 0-2.9 1.87 1.87 0 0 1 2.9 .8l1.3-.6M383.3 252.2a1.87 1.87 0 0 0-2.9-.8 1.87 1.87 0 0 0 0 3 1.87 1.87 0 0 0 2.9-.9"/>
<path d="M384.6 251.6a3.3 3.3 0 0 0-5.1-1.4 3.3 3.3 0 0 0 .1 5.3 3.3 3.3 0 0 0 5-1.4l-1.3-.5M384.6 251.7l-1.3 .5M394.8 248.5v8.8a1.79 1.79 0 0 1-1.5 1.8h-30.9M95.3 262.6h75.2M95.3 267.8l75.2 .1M95.3 273l75.2 .1M318.1 265.8h39.2M357.3 270.9l39.5 .1"/>
</g>
<g font-size="4.5">
<text x="181.3" y="266">AHMED CONSTRUCTION</text>
<text x="195.4" y="271.5">COMPANY</text>
</g>
<g font-size="4.4">
<text x="187.8" y="250.9">WAQAR AHMED</text>
<text x="257.3" y="248.5">PHARMACY DESIGN AT</text>
<text x="266.7" y="254">DAROGAWALA</text>
<text x="257.8" y="271.9">EXISTING LAYOUT PLAN</text>
</g>
<g font-size="4">
<text x="41.8" y="246.7">ZUBAIR AHMED</text>
<text x="116.5" y="247.8">TANVEER AHMED</text>
<text x="325.3" y="247.1">REHAN SALEEM</text>
<text x="46.3" y="252.2">ALI AKBAR</text>
<text x="332.7" y="262.8">12-05-2026</text>
<text x="324.9" y="275.2">SCALED TO FIT</text>
<text x="390.6" y="278.5">01</text>
</g>
<text font-size="3.7" x="39" y="270.7">DAROGAWALA, LAHORE</text>
<g font-size="2.7">
<text x="97.4" y="255.9">No.</text>
<text x="124.4" y="255.9">ISSUED</text>
<text x="155.3" y="256">DATE</text>
<text x="97.4" y="261.5" transform="rotate(1 97.4 261.5)">1.</text>
</g>
<g font-size="2.5">
<text x="301.2" y="95.5">OPEN AREA</text>
<text x="301.3" y="98.6">73'-8&quot;X36'-1&quot;</text>
<text x="91.9" y="147.9">ENTRANCE</text>
<text x="318.7" y="145.6">OPEN AREA</text>
<text x="318.9" y="148.6">54'-0&quot;X14'-0&quot;</text>
<text x="241.2" y="158.7">OPEN AREA</text>
<text x="88.7" y="173">HAIER SHOP</text>
<text x="89.3" y="176">71'-3&quot;X16'-9&quot;</text>
<text x="320.1" y="174.4">OPEN AREA</text>
<text x="320.3" y="177.4">54'-0&quot;X14'-0&quot;</text>
</g>
<g font-size="2.3">
<text x="27.3" y="242">ARCHITECT</text>
<text x="98.1" y="242">PROJECT MANAGER</text>
<text x="173.2" y="241">CLIENT</text>
<text x="243.2" y="241.1">PROJECT</text>
<text x="319.6" y="240.1">DRAWN</text>
<text x="319.6" y="255.2">PLOTTED DATE</text>
<text x="27.1" y="261.7">ADDRESS</text>
<text x="172.5" y="260.5">CONSULTANT :</text>
<text x="243.1" y="262">DRAWING</text>
<text x="319.5" y="268.4">SCALE</text>
<text x="359.3" y="273.6">DWG. NO.</text>
</g>
<g font-size="2">
<text x="184.9" y="274.3">OFFICE NO.2,3RD FLOOR BIG CITY PLAZA,</text>
<text x="188.7" y="276.7">GULBERG-iii,Lahore 0322-8000190</text>
</g>
<g font-size="1.7">
<text x="361.8" y="263.3">ARCHITECTURE</text>
<text x="376.7" y="263.3">&amp;</text>
<text x="379.3" y="263.3">CONSTRUCTION</text>
</g>
</svg>
